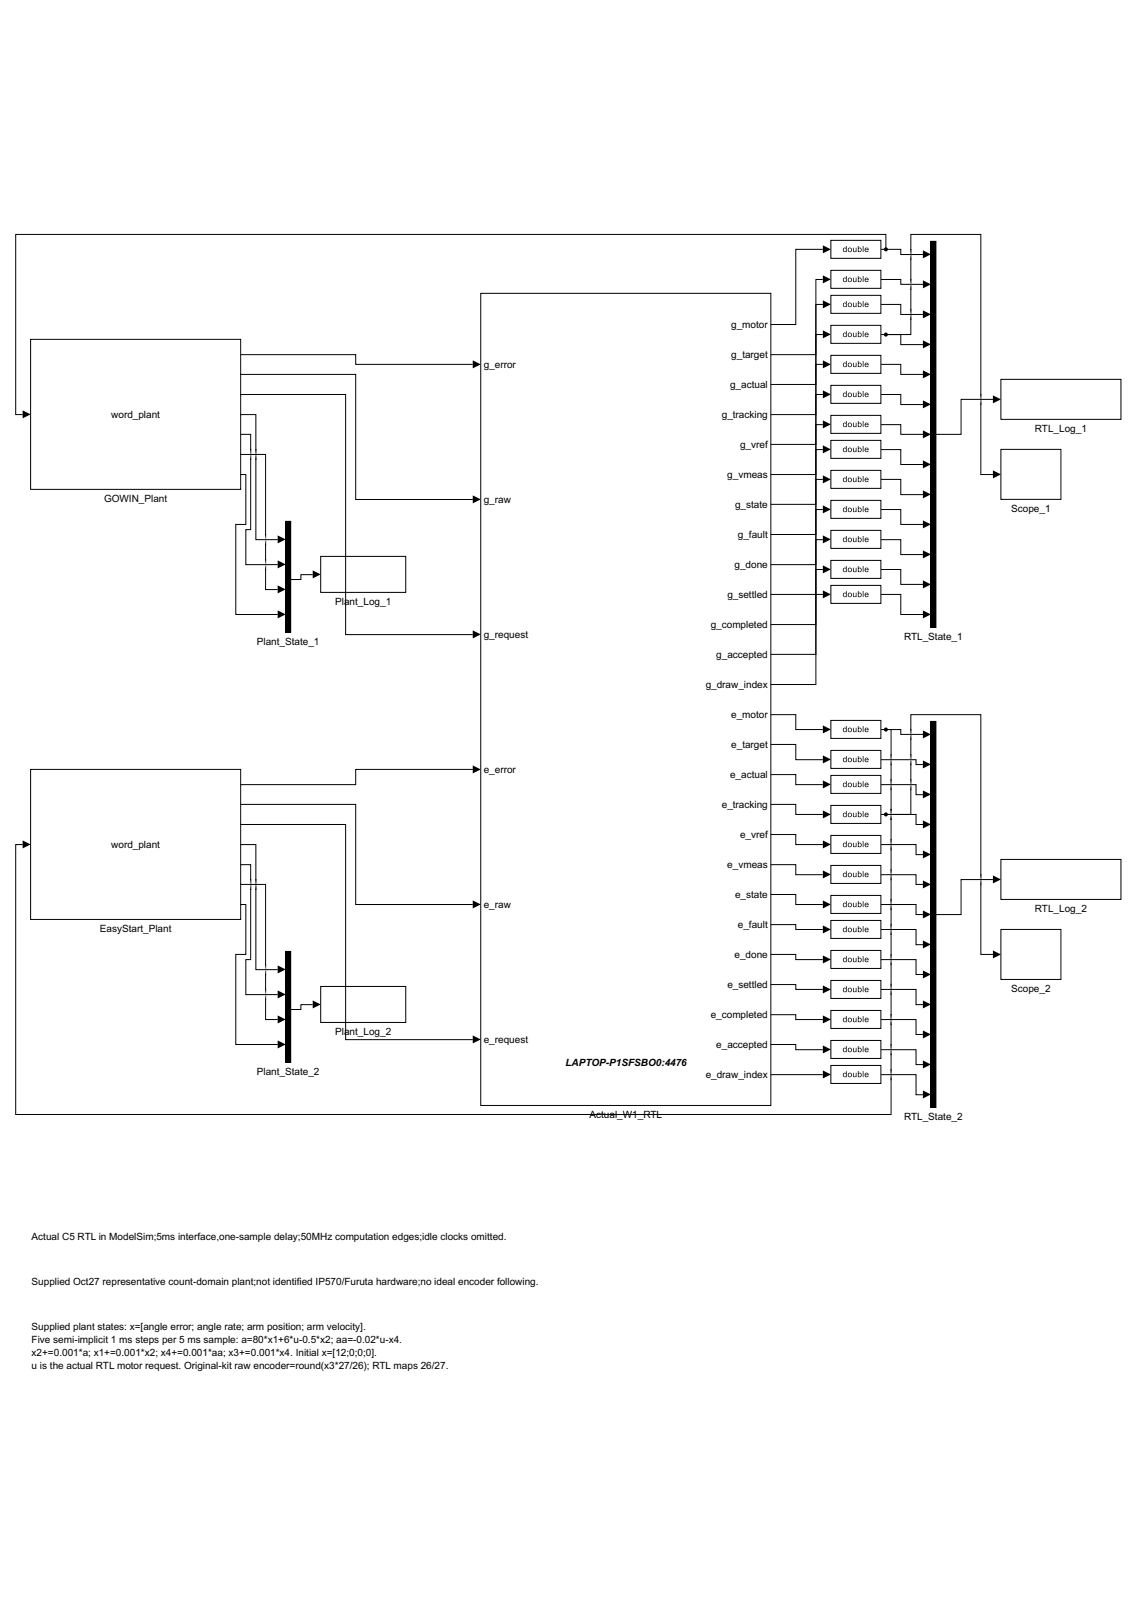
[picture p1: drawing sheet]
<svg xmlns="http://www.w3.org/2000/svg" width="297mm" height="420mm" viewBox="0 0 297 420" stroke-linecap="round" stroke-linejoin="round" font-family="sans-serif">
<path d="M125.6 76.6h75.8v212.2h-75.8z" fill="none" stroke="#000" stroke-width=".26"/>
<path d="M8 88.7h54.9v39.2h-54.9z" fill="#fff"/>
<path d="M8 88.7h54.9v39.2h-54.9z" fill="none" stroke="#000" stroke-width=".26"/>
<path d="M217.1 62.8h13v4.7h-13z" fill="#fff"/>
<path d="M220.3 64.9l.4-.2 .3 .1v-.5h.2v1.6l-.2-.2a.55 .55 0 0 1-.8-.1 .55 .55 0 0 1 .1-.7zM220.5 65a.4 .4 0 0 0-.1 .5 .4 .4 0 0 0 .5 .1v-.6zM221.5 65.3a.57 .57 0 0 1 1.1 0 .57 .57 0 0 1-1.1 0zM221.7 65.3a.4 .4 0 0 0 .8 0 .4 .4 0 0 0-.8 0zM222.8 64.7h.2v.9l.3 .1 .2-.1 .1-.9h.2v1.2l-.2-.2a.4 .4 0 0 1-.5 .2 .4 .4 0 0 1-.3-.5zM224.1 64.3h.2v.5a.53 .53 0 0 1 .8 .5 .53 .53 0 0 1-.8 .4l-.2 .2zM224.4 65a.39 .39 0 0 0-.1 .5 .39 .39 0 0 0 .5 .1v-.6zM225.4 64.3h.2v1.6h-.2zM226 64.9a.53 .53 0 0 1 .7-.1 .53 .53 0 0 1 .2 .5h-.8a.33 .33 0 0 0 .2 .4 .33 .33 0 0 0 .4-.2h.2a.57 .57 0 0 1-.9 .3 .57 .57 0 0 1 0-.9zM226.2 64.9l-.1 .3h.6l-.2-.3z" fill="#000"/>
<path d="M217.1 62.8h13v4.7h-13z" fill="none" stroke="#000" stroke-width=".26"/>
<path d="M217.1 70.6h13v4.7h-13z" fill="#fff"/>
<path d="M220.3 72.7l.4-.2 .3 .2v-.6h.2v1.6l-.2-.1a.55 .55 0 0 1-.8-.1 .55 .55 0 0 1 .1-.8zM220.5 72.8a.4 .4 0 0 0-.1 .5 .4 .4 0 0 0 .5 .2v-.7zM221.5 73.1a.57 .57 0 0 1 1.1 0 .57 .57 0 0 1-1.1 0zM221.7 73.1a.4 .4 0 0 0 .8 0 .4 .4 0 0 0-.8 0zM222.8 72.6h.2v.8l.3 .2 .2-.2 .1-.8h.2v1.1l-.2-.2a.4 .4 0 0 1-.5 .2 .4 .4 0 0 1-.3-.4zM224.1 72.1h.2v.6a.53 .53 0 0 1 .8 .4 .53 .53 0 0 1-.8 .5l-.2 .1zM224.4 72.8a.39 .39 0 0 0-.1 .5 .39 .39 0 0 0 .5 .2v-.7zM225.4 72.1h.2v1.6h-.2zM226 72.7a.53 .53 0 0 1 .7-.1 .53 .53 0 0 1 .2 .6h-.8a.33 .33 0 0 0 .2 .4 .33 .33 0 0 0 .4-.3l.2 .1a.57 .57 0 0 1-.9 .2 .57 .57 0 0 1 0-.9zM226.2 72.8l-.1 .2h.6l-.2-.3z" fill="#000"/>
<path d="M217.1 70.6h13v4.7h-13z" fill="none" stroke="#000" stroke-width=".26"/>
<path d="M217.1 77.2h13v4.7h-13z" fill="#fff"/>
<path d="M220.3 79.2l.4-.1 .3 .1v-.5h.2v1.5l-.2-.1a.55 .55 0 0 1-.8-.1 .55 .55 0 0 1 .1-.8zM220.5 79.3a.4 .4 0 0 0-.1 .6 .4 .4 0 0 0 .5 .1v-.7zM221.5 79.7a.57 .57 0 0 1 1.1 0 .57 .57 0 0 1-1.1 0zM221.7 79.7a.4 .4 0 0 0 .8 0 .4 .4 0 0 0-.8 0zM222.8 79.1h.2v.8l.3 .2 .2-.2 .1-.8h.2v1.1l-.2-.1a.4 .4 0 0 1-.5 .1 .4 .4 0 0 1-.3-.4zM224.1 78.7h.2v.5a.53 .53 0 0 1 .8 .5 .53 .53 0 0 1-.8 .4l-.2 .1zM224.4 79.3a.39 .39 0 0 0-.1 .6 .39 .39 0 0 0 .5 .1v-.7zM225.4 78.7h.2v1.5h-.2zM226 79.2a.53 .53 0 0 1 .7-.1 .53 .53 0 0 1 .2 .6h-.8a.33 .33 0 0 0 .2 .4 .33 .33 0 0 0 .4-.2h.2a.57 .57 0 0 1-.9 .2 .57 .57 0 0 1 0-.9zM226.2 79.3l-.1 .3h.6l-.2-.3z" fill="#000"/>
<path d="M217.1 77.2h13v4.7h-13z" fill="none" stroke="#000" stroke-width=".26"/>
<path d="M217.1 85h13v4.7h-13z" fill="#fff"/>
<path d="M220.3 87.1l.4-.2 .3 .2v-.6h.2v1.6l-.2-.2a.55 .55 0 0 1-.8-.1 .55 .55 0 0 1 .1-.7zM220.5 87.2a.4 .4 0 0 0-.1 .5 .4 .4 0 0 0 .5 .1v-.6zM221.5 87.5a.57 .57 0 0 1 1.1 0 .57 .57 0 0 1-1.1 0zM221.7 87.5a.4 .4 0 0 0 .8 0 .4 .4 0 0 0-.8 0zM222.8 86.9h.2v.9l.3 .1 .2-.1 .1-.9h.2v1.2l-.2-.2a.4 .4 0 0 1-.5 .2 .4 .4 0 0 1-.3-.5zM224.1 86.5h.2v.6a.53 .53 0 0 1 .8 .4 .53 .53 0 0 1-.8 .4l-.2 .2zM224.4 87.2a.39 .39 0 0 0-.1 .5 .39 .39 0 0 0 .5 .1v-.6zM225.4 86.5h.2v1.6h-.2zM226 87.1a.53 .53 0 0 1 .7-.1 .53 .53 0 0 1 .2 .5h-.8a.33 .33 0 0 0 .2 .4 .33 .33 0 0 0 .4-.2h.2a.57 .57 0 0 1-.9 .3 .57 .57 0 0 1 0-.9zM226.2 87.2l-.1 .2h.6l-.2-.3z" fill="#000"/>
<path d="M217.1 85h13v4.7h-13z" fill="none" stroke="#000" stroke-width=".26"/>
<path d="M217.1 92.9h13v4.7h-13z" fill="#fff"/>
<path d="M220.3 94.9l.4-.2 .3 .2v-.6h.2v1.6l-.2-.1a.55 .55 0 0 1-.8-.1 .55 .55 0 0 1 .1-.8zM220.5 95a.4 .4 0 0 0-.1 .6 .4 .4 0 0 0 .5 .1v-.7zM221.5 95.3a.57 .57 0 0 1 1.1 0 .57 .57 0 0 1-1.1 0zM221.7 95.4a.4 .4 0 0 0 .8 0 .4 .4 0 0 0-.8 0zM222.8 94.8h.2v.8l.3 .2 .2-.2 .1-.8h.2v1.1l-.2-.2a.4 .4 0 0 1-.5 .2 .4 .4 0 0 1-.3-.4zM224.1 94.3h.2v.6a.53 .53 0 0 1 .8 .4 .53 .53 0 0 1-.8 .5l-.2 .1zM224.4 95a.39 .39 0 0 0-.1 .5 .39 .39 0 0 0 .5 .2v-.7zM225.4 94.3h.2v1.6h-.2zM226 94.9a.53 .53 0 0 1 .7-.1 .53 .53 0 0 1 .2 .6h-.8a.33 .33 0 0 0 .2 .4 .33 .33 0 0 0 .4-.3l.2 .1a.57 .57 0 0 1-.9 .2 .57 .57 0 0 1 0-.9zM226.2 95l-.1 .2h.6l-.2-.3z" fill="#000"/>
<path d="M217.1 92.9h13v4.7h-13z" fill="none" stroke="#000" stroke-width=".26"/>
<path d="M217.1 100.7h13v4.7h-13z" fill="#fff"/>
<path d="M220.3 102.7l.4-.1 .3 .1v-.5h.2v1.5l-.2-.1a.55 .55 0 0 1-.8-.1 .55 .55 0 0 1 .1-.8zM220.5 102.9a.4 .4 0 0 0-.1 .5 .4 .4 0 0 0 .5 .1v-.6zM221.5 103.2a.57 .57 0 0 1 1.1 0 .57 .57 0 0 1-1.1 0zM221.7 103.2a.4 .4 0 0 0 .8 0 .4 .4 0 0 0-.8 0zM222.8 102.6h.2v.8l.3 .2 .2-.2 .1-.8h.2v1.1l-.2-.1a.4 .4 0 0 1-.5 .2 .4 .4 0 0 1-.3-.5zM224.1 102.2h.2v.5a.53 .53 0 0 1 .8 .5 .53 .53 0 0 1-.8 .4l-.2 .1zM224.4 102.9a.39 .39 0 0 0-.1 .5 .39 .39 0 0 0 .5 .1v-.7zM225.4 102.2h.2v1.5h-.2zM226 102.7a.53 .53 0 0 1 .7-.1 .53 .53 0 0 1 .2 .6h-.8a.33 .33 0 0 0 .2 .4 .33 .33 0 0 0 .4-.2h.2a.57 .57 0 0 1-.9 .3 .57 .57 0 0 1 0-1zM226.2 102.8l-.1 .3h.6l-.2-.3z" fill="#000"/>
<path d="M217.1 100.7h13v4.7h-13z" fill="none" stroke="#000" stroke-width=".26"/>
<path d="M217.1 108.5h13v4.7h-13z" fill="#fff"/>
<path d="M220.3 110.6l.4-.2 .3 .2v-.6h.2v1.6l-.2-.2a.55 .55 0 0 1-.8 0 .55 .55 0 0 1 .1-.8zM220.5 110.7a.4 .4 0 0 0-.1 .5 .4 .4 0 0 0 .5 .2v-.7zM221.5 111a.57 .57 0 0 1 1.1 0 .57 .57 0 0 1-1.1 0zM221.7 111a.4 .4 0 0 0 .8 0 .4 .4 0 0 0-.8 0zM222.8 110.5h.2v.8l.3 .1 .2-.1 .1-.8h.2v1.1l-.2-.2a.4 .4 0 0 1-.5 .2 .4 .4 0 0 1-.3-.4zM224.1 110h.2v.6a.53 .53 0 0 1 .8 .4 .53 .53 0 0 1-.8 .4l-.2 .2zM224.4 110.7a.39 .39 0 0 0-.1 .5 .39 .39 0 0 0 .5 .1v-.6zM225.4 110h.2v1.6h-.2zM226 110.6a.53 .53 0 0 1 .7-.1 .53 .53 0 0 1 .2 .6h-.8a.33 .33 0 0 0 .2 .3 .33 .33 0 0 0 .4-.2h.2a.57 .57 0 0 1-.9 .3 .57 .57 0 0 1 0-.9zM226.2 110.7l-.1 .2h.6l-.2-.3z" fill="#000"/>
<path d="M217.1 108.5h13v4.7h-13z" fill="none" stroke="#000" stroke-width=".26"/>
<path d="M217.1 115.1h13v4.7h-13z" fill="#fff"/>
<path d="M220.3 117.1l.4-.1 .3 .1v-.5h.2v1.5l-.2-.1a.55 .55 0 0 1-.8-.1 .55 .55 0 0 1 .1-.8zM220.5 117.2a.4 .4 0 0 0-.1 .6 .4 .4 0 0 0 .5 .1v-.7zM221.5 117.6a.57 .57 0 0 1 1.1 0 .57 .57 0 0 1-1.1 0zM221.7 117.6a.4 .4 0 0 0 .8 0 .4 .4 0 0 0-.8 0zM222.8 117h.2v.8l.3 .2 .2-.2 .1-.8h.2v1.1l-.2-.1a.4 .4 0 0 1-.5 .1 .4 .4 0 0 1-.3-.4zM224.1 116.6h.2v.5a.53 .53 0 0 1 .8 .5 .53 .53 0 0 1-.8 .4l-.2 .1zM224.4 117.2a.39 .39 0 0 0-.1 .6 .39 .39 0 0 0 .5 .1v-.7zM225.4 116.6h.2v1.5h-.2zM226 117.1a.53 .53 0 0 1 .7-.1 .53 .53 0 0 1 .2 .6h-.8a.33 .33 0 0 0 .2 .4 .33 .33 0 0 0 .4-.2h.2a.57 .57 0 0 1-.9 .2 .57 .57 0 0 1 0-.9zM226.2 117.2l-.1 .2h.6l-.2-.3z" fill="#000"/>
<path d="M217.1 115.1h13v4.7h-13z" fill="none" stroke="#000" stroke-width=".26"/>
<path d="M217.1 122.9h13v4.7h-13z" fill="#fff"/>
<path d="M220.3 125l.4-.2 .3 .2v-.6h.2v1.6l-.2-.2a.55 .55 0 0 1-.8-.1 .55 .55 0 0 1 .1-.7zM220.5 125.1a.4 .4 0 0 0-.1 .5 .4 .4 0 0 0 .5 .1v-.6zM221.5 125.4a.57 .57 0 0 1 1.1 0 .57 .57 0 0 1-1.1 0zM221.7 125.4a.4 .4 0 0 0 .8 0 .4 .4 0 0 0-.8 0zM222.8 124.8h.2v.9l.3 .1 .2-.1 .1-.9h.2v1.2l-.2-.2a.4 .4 0 0 1-.5 .2 .4 .4 0 0 1-.3-.5zM224.1 124.4h.2v.6a.53 .53 0 0 1 .8 .4 .53 .53 0 0 1-.8 .4l-.2 .2zM224.4 125.1a.39 .39 0 0 0-.1 .5 .39 .39 0 0 0 .5 .1v-.6zM225.4 124.4h.2v1.6h-.2zM226 125a.53 .53 0 0 1 .7-.1 .53 .53 0 0 1 .2 .5h-.8a.33 .33 0 0 0 .2 .4 .33 .33 0 0 0 .4-.2h.2a.57 .57 0 0 1-.9 .3 .57 .57 0 0 1 0-.9zM226.2 125l-.1 .3h.6l-.2-.3z" fill="#000"/>
<path d="M217.1 122.9h13v4.7h-13z" fill="none" stroke="#000" stroke-width=".26"/>
<path d="M217.1 130.7h13v4.7h-13z" fill="#fff"/>
<path d="M220.3 132.8l.4-.2 .3 .2v-.6h.2v1.6l-.2-.1a.55 .55 0 0 1-.8-.1 .55 .55 0 0 1 .1-.8zM220.5 132.9a.4 .4 0 0 0-.1 .5 .4 .4 0 0 0 .5 .2v-.7zM221.5 133.2a.57 .57 0 0 1 1.1 0 .57 .57 0 0 1-1.1 0zM221.7 133.3a.4 .4 0 0 0 .8 0 .4 .4 0 0 0-.8 0zM222.8 132.7h.2v.8l.3 .2 .2-.2 .1-.8h.2v1.1l-.2-.2a.4 .4 0 0 1-.5 .2 .4 .4 0 0 1-.3-.4zM224.1 132.2h.2v.6a.53 .53 0 0 1 .8 .4 .53 .53 0 0 1-.8 .5l-.2 .1zM224.4 132.9a.39 .39 0 0 0-.1 .5 .39 .39 0 0 0 .5 .2v-.7zM225.4 132.2h.2v1.6h-.2zM226 132.8a.53 .53 0 0 1 .7-.1 .53 .53 0 0 1 .2 .6h-.8a.33 .33 0 0 0 .2 .4 .33 .33 0 0 0 .4-.3l.2 .1a.57 .57 0 0 1-.9 .2 .57 .57 0 0 1 0-.9zM226.2 132.9l-.1 .2h.6l-.2-.3z" fill="#000"/>
<path d="M217.1 130.7h13v4.7h-13z" fill="none" stroke="#000" stroke-width=".26"/>
<path d="M217.1 138.6h13v4.7h-13z" fill="#fff"/>
<path d="M220.3 140.6l.4-.1 .3 .1v-.5h.2v1.5l-.2-.1a.55 .55 0 0 1-.8-.1 .55 .55 0 0 1 .1-.8zM220.5 140.7a.4 .4 0 0 0-.1 .6 .4 .4 0 0 0 .5 .1v-.7zM221.5 141.1a.57 .57 0 0 1 1.1 0 .57 .57 0 0 1-1.1 0zM221.7 141.1a.4 .4 0 0 0 .8 0 .4 .4 0 0 0-.8 0zM222.8 140.5h.2v.8l.3 .2 .2-.2 .1-.8h.2v1.1l-.2-.1a.4 .4 0 0 1-.5 .2 .4 .4 0 0 1-.3-.5zM224.1 140.1h.2v.5a.53 .53 0 0 1 .8 .5 .53 .53 0 0 1-.8 .4l-.2 .1zM224.4 140.7a.39 .39 0 0 0-.1 .6 .39 .39 0 0 0 .5 .1v-.7zM225.4 140.1h.2v1.5h-.2zM226 140.6a.53 .53 0 0 1 .7-.1 .53 .53 0 0 1 .2 .6h-.8a.33 .33 0 0 0 .2 .4 .33 .33 0 0 0 .4-.2h.2a.57 .57 0 0 1-.9 .2 .57 .57 0 0 1 0-.9zM226.2 140.7l-.1 .3h.6l-.2-.3z" fill="#000"/>
<path d="M217.1 138.6h13v4.7h-13z" fill="none" stroke="#000" stroke-width=".26"/>
<path d="M217.1 146.4h13v4.7h-13z" fill="#fff"/>
<path d="M220.3 148.5l.4-.2 .3 .2v-.6h.2v1.6l-.2-.2a.55 .55 0 0 1-.8-.1 .55 .55 0 0 1 .1-.7zM220.5 148.6a.4 .4 0 0 0-.1 .5 .4 .4 0 0 0 .5 .1v-.6zM221.5 148.9a.57 .57 0 0 1 1.1 0 .57 .57 0 0 1-1.1 0zM221.7 148.9a.4 .4 0 0 0 .8 0 .4 .4 0 0 0-.8 0zM222.8 148.3h.2v.9l.3 .1 .2-.1 .1-.9h.2v1.2l-.2-.2a.4 .4 0 0 1-.5 .2 .4 .4 0 0 1-.3-.5zM224.1 147.9h.2v.6a.53 .53 0 0 1 .8 .4 .53 .53 0 0 1-.8 .4l-.2 .2zM224.4 148.6a.39 .39 0 0 0-.1 .5 .39 .39 0 0 0 .5 .1v-.6zM225.4 147.9h.2v1.6h-.2zM226 148.5a.53 .53 0 0 1 .7-.1 .53 .53 0 0 1 .2 .6h-.8a.33 .33 0 0 0 .2 .3 .33 .33 0 0 0 .4-.2h.2a.57 .57 0 0 1-.9 .3 .57 .57 0 0 1 0-.9zM226.2 148.6l-.1 .2h.6l-.2-.3z" fill="#000"/>
<path d="M217.1 146.4h13v4.7h-13z" fill="none" stroke="#000" stroke-width=".26"/>
<path d="M217.1 153h13v4.7h-13z" fill="#fff"/>
<path d="M220.3 155l.4-.1 .3 .1v-.6h.2v1.6l-.2-.1a.55 .55 0 0 1-.8-.1 .55 .55 0 0 1 .1-.8zM220.5 155.1a.4 .4 0 0 0-.1 .6 .4 .4 0 0 0 .5 .1v-.7zM221.5 155.5a.57 .57 0 0 1 1.1 0 .57 .57 0 0 1-1.1 0zM221.7 155.5a.4 .4 0 0 0 .8 0 .4 .4 0 0 0-.8 0zM222.8 154.9h.2v.8l.3 .2 .2-.2 .1-.8h.2v1.1l-.2-.2a.4 .4 0 0 1-.5 .2 .4 .4 0 0 1-.3-.4zM224.1 154.4h.2v.6a.53 .53 0 0 1 .8 .5 .53 .53 0 0 1-.8 .4l-.2 .1zM224.4 155.1a.39 .39 0 0 0-.1 .6 .39 .39 0 0 0 .5 .1v-.7zM225.4 154.4h.2v1.6h-.2zM226 155a.53 .53 0 0 1 .7-.1 .53 .53 0 0 1 .2 .6h-.8a.33 .33 0 0 0 .2 .4 .33 .33 0 0 0 .4-.3l.2 .1a.57 .57 0 0 1-.9 .2 .57 .57 0 0 1 0-.9zM226.2 155.1l-.1 .2h.6l-.2-.3z" fill="#000"/>
<path d="M217.1 153h13v4.7h-13z" fill="none" stroke="#000" stroke-width=".26"/>
<path d="M74.6 136.2h1.3v29h-1.3z" fill="#fff"/>
<path d="M74.6 136.2h1.3v29h-1.3z" fill-rule="evenodd" fill="#000"/>
<path d="M74.6 136.2h1.3v29h-1.3z" fill="none" stroke="#000" stroke-width=".26"/>
<path d="M83.8 145.4h22.2v9.4h-22.2z" fill="#fff"/>
<path d="M83.8 145.4h22.2v9.4h-22.2z" fill="none" stroke="#000" stroke-width=".26"/>
<path d="M243.2 63.1h1.3v100.8h-1.3z" fill="#fff"/>
<path d="M243.2 63.1h1.3v100.8h-1.3z" fill-rule="evenodd" fill="#000"/>
<path d="M243.2 63.1h1.3v100.8h-1.3z" fill="none" stroke="#000" stroke-width=".26"/>
<path d="M261.5 99.1h31.3v10.5h-31.3z" fill="#fff"/>
<path d="M261.5 99.1h31.3v10.5h-31.3z" fill="none" stroke="#000" stroke-width=".26"/>
<path d="M261.5 117.4h15.7v13.1h-15.7z" fill="#fff"/>
<path d="M261.5 117.4h15.7v13.1h-15.7z" fill="none" stroke="#000" stroke-width=".26"/>
<path d="M8 201h54.9v39.2h-54.9z" fill="#fff"/>
<path d="M8 201h54.9v39.2h-54.9z" fill="none" stroke="#000" stroke-width=".26"/>
<path d="M217.1 188.2h13v4.7h-13z" fill="#fff"/>
<path d="M220.3 190.3l.4-.2 .3 .2v-.6h.2v1.6l-.2-.1a.55 .55 0 0 1-.8-.1 .55 .55 0 0 1 .1-.8zM220.5 190.4a.4 .4 0 0 0-.1 .5 .4 .4 0 0 0 .5 .2v-.7zM221.5 190.7a.57 .57 0 0 1 1.1 0 .57 .57 0 0 1-1.1 0zM221.7 190.7a.4 .4 0 0 0 .8 0 .4 .4 0 0 0-.8 0zM222.8 190.2h.2v.8l.3 .2 .2-.2 .1-.8h.2v1.1l-.2-.2a.4 .4 0 0 1-.5 .2 .4 .4 0 0 1-.3-.4zM224.1 189.7h.2v.6a.53 .53 0 0 1 .8 .4 .53 .53 0 0 1-.8 .5l-.2 .1zM224.4 190.4a.39 .39 0 0 0-.1 .5 .39 .39 0 0 0 .5 .2v-.7zM225.4 189.7h.2v1.6h-.2zM226 190.3a.53 .53 0 0 1 .7-.1 .53 .53 0 0 1 .2 .6h-.8a.33 .33 0 0 0 .2 .4 .33 .33 0 0 0 .4-.3l.2 .1a.57 .57 0 0 1-.9 .2 .57 .57 0 0 1 0-.9zM226.2 190.4l-.1 .2h.6l-.2-.3z" fill="#000"/>
<path d="M217.1 188.2h13v4.7h-13z" fill="none" stroke="#000" stroke-width=".26"/>
<path d="M217.1 196.1h13v4.7h-13z" fill="#fff"/>
<path d="M220.3 198.1l.4-.1 .3 .1v-.5h.2v1.5l-.2-.1a.55 .55 0 0 1-.8-.1 .55 .55 0 0 1 .1-.8zM220.5 198.2a.4 .4 0 0 0-.1 .6 .4 .4 0 0 0 .5 .1v-.7zM221.5 198.6a.57 .57 0 0 1 1.1 0 .57 .57 0 0 1-1.1 0zM221.7 198.6a.4 .4 0 0 0 .8 0 .4 .4 0 0 0-.8 0zM222.8 198h.2v.8l.3 .2 .2-.2 .1-.8h.2v1.1l-.2-.1a.4 .4 0 0 1-.5 .1 .4 .4 0 0 1-.3-.4zM224.1 197.6h.2v.5a.53 .53 0 0 1 .8 .5 .53 .53 0 0 1-.8 .4l-.2 .1zM224.4 198.2a.39 .39 0 0 0-.1 .6 .39 .39 0 0 0 .5 .1v-.7zM225.4 197.6h.2v1.5h-.2zM226 198.1a.53 .53 0 0 1 .7-.1 .53 .53 0 0 1 .2 .6h-.8a.33 .33 0 0 0 .2 .4 .33 .33 0 0 0 .4-.2h.2a.57 .57 0 0 1-.9 .2 .57 .57 0 0 1 0-.9zM226.2 198.2l-.1 .3h.6l-.2-.3z" fill="#000"/>
<path d="M217.1 196.1h13v4.7h-13z" fill="none" stroke="#000" stroke-width=".26"/>
<path d="M217.1 202.6h13v4.7h-13z" fill="#fff"/>
<path d="M220.3 204.7l.4-.2 .3 .2v-.6h.2v1.6l-.2-.2a.55 .55 0 0 1-.8-.1 .55 .55 0 0 1 .1-.7zM220.5 204.8a.4 .4 0 0 0-.1 .5 .4 .4 0 0 0 .5 .1v-.6zM221.5 205.1a.57 .57 0 0 1 1.1 0 .57 .57 0 0 1-1.1 0zM221.7 205.1a.4 .4 0 0 0 .8 0 .4 .4 0 0 0-.8 0zM222.8 204.5h.2v.9l.3 .1 .2-.1 .1-.9h.2v1.2l-.2-.2a.4 .4 0 0 1-.5 .2 .4 .4 0 0 1-.3-.5zM224.1 204.1h.2v.6a.53 .53 0 0 1 .8 .4 .53 .53 0 0 1-.8 .4l-.2 .2zM224.4 204.8a.39 .39 0 0 0-.1 .5 .39 .39 0 0 0 .5 .1v-.6zM225.4 204.1h.2v1.6h-.2zM226 204.7a.53 .53 0 0 1 .7-.1 .53 .53 0 0 1 .2 .5h-.8a.33 .33 0 0 0 .2 .4 .33 .33 0 0 0 .4-.2h.2a.57 .57 0 0 1-.9 .3 .57 .57 0 0 1 0-.9zM226.2 204.8l-.1 .2h.6l-.2-.3z" fill="#000"/>
<path d="M217.1 202.6h13v4.7h-13z" fill="none" stroke="#000" stroke-width=".26"/>
<path d="M217.1 210.4h13v4.8h-13z" fill="#fff"/>
<path d="M220.3 212.5l.4-.2 .3 .2v-.6h.2v1.6l-.2-.1a.55 .55 0 0 1-.8-.1 .55 .55 0 0 1 .1-.8zM220.5 212.6a.4 .4 0 0 0-.1 .6 .4 .4 0 0 0 .5 .1v-.7zM221.5 212.9a.57 .57 0 0 1 1.1 0 .57 .57 0 0 1-1.1 0zM221.7 213a.4 .4 0 0 0 .8 0 .4 .4 0 0 0-.8 0zM222.8 212.4h.2v.8l.3 .2 .2-.2 .1-.8h.2v1.1l-.2-.2a.4 .4 0 0 1-.5 .2 .4 .4 0 0 1-.3-.4zM224.1 211.9h.2v.6a.53 .53 0 0 1 .8 .4 .53 .53 0 0 1-.8 .5l-.2 .1zM224.4 212.6a.39 .39 0 0 0-.1 .5 .39 .39 0 0 0 .5 .2v-.7zM225.4 211.9h.2v1.6h-.2zM226 212.5a.53 .53 0 0 1 .7-.1 .53 .53 0 0 1 .2 .6h-.8a.33 .33 0 0 0 .2 .4 .33 .33 0 0 0 .4-.3l.2 .1a.57 .57 0 0 1-.9 .2 .57 .57 0 0 1 0-.9zM226.2 212.6l-.1 .2h.6l-.2-.3z" fill="#000"/>
<path d="M217.1 210.4h13v4.8h-13z" fill="none" stroke="#000" stroke-width=".26"/>
<path d="M217.1 218.3h13v4.7h-13z" fill="#fff"/>
<path d="M220.3 220.3l.4-.1 .3 .1v-.5h.2v1.5l-.2-.1a.55 .55 0 0 1-.8-.1 .55 .55 0 0 1 .1-.8zM220.5 220.4a.4 .4 0 0 0-.1 .6 .4 .4 0 0 0 .5 .1v-.6zM221.5 220.8a.57 .57 0 0 1 1.1 0 .57 .57 0 0 1-1.1 0zM221.7 220.8a.4 .4 0 0 0 .8 0 .4 .4 0 0 0-.8 0zM222.8 220.2h.2v.8l.3 .2 .2-.2 .1-.8h.2v1.1l-.2-.1a.4 .4 0 0 1-.5 .2 .4 .4 0 0 1-.3-.5zM224.1 219.8h.2v.5a.53 .53 0 0 1 .8 .5 .53 .53 0 0 1-.8 .4l-.2 .1zM224.4 220.5a.39 .39 0 0 0-.1 .5 .39 .39 0 0 0 .5 .1v-.7zM225.4 219.8h.2v1.5h-.2zM226 220.3a.53 .53 0 0 1 .7-.1 .53 .53 0 0 1 .2 .6h-.8a.33 .33 0 0 0 .2 .4 .33 .33 0 0 0 .4-.2h.2a.57 .57 0 0 1-.9 .3 .57 .57 0 0 1 0-1zM226.2 220.4l-.1 .3h.6l-.2-.3z" fill="#000"/>
<path d="M217.1 218.3h13v4.7h-13z" fill="none" stroke="#000" stroke-width=".26"/>
<path d="M217.1 226.1h13v4.7h-13z" fill="#fff"/>
<path d="M220.3 228.2l.4-.2 .3 .2v-.6h.2v1.6l-.2-.2a.55 .55 0 0 1-.8 0 .55 .55 0 0 1 .1-.8zM220.5 228.3a.4 .4 0 0 0-.1 .5 .4 .4 0 0 0 .5 .2v-.7zM221.5 228.6a.57 .57 0 0 1 1.1 0 .57 .57 0 0 1-1.1 0zM221.7 228.6a.4 .4 0 0 0 .8 0 .4 .4 0 0 0-.8 0zM222.8 228h.2v.9l.3 .1 .2-.1 .1-.9h.2v1.2l-.2-.2a.4 .4 0 0 1-.5 .2 .4 .4 0 0 1-.3-.4zM224.1 227.6h.2v.6a.53 .53 0 0 1 .8 .4 .53 .53 0 0 1-.8 .4l-.2 .2zM224.4 228.3a.39 .39 0 0 0-.1 .5 .39 .39 0 0 0 .5 .1v-.6zM225.4 227.6h.2v1.6h-.2zM226 228.2a.53 .53 0 0 1 .7-.1 .53 .53 0 0 1 .2 .6h-.8a.33 .33 0 0 0 .2 .3 .33 .33 0 0 0 .4-.2h.2a.57 .57 0 0 1-.9 .3 .57 .57 0 0 1 0-.9zM226.2 228.3l-.1 .2h.6l-.2-.3z" fill="#000"/>
<path d="M217.1 226.1h13v4.7h-13z" fill="none" stroke="#000" stroke-width=".26"/>
<path d="M217.1 234h13v4.7h-13z" fill="#fff"/>
<path d="M220.3 236l.4-.1 .3 .1v-.5h.2v1.5l-.2-.1a.55 .55 0 0 1-.8-.1 .55 .55 0 0 1 .1-.8zM220.5 236.1a.4 .4 0 0 0-.1 .6 .4 .4 0 0 0 .5 .1v-.7zM221.5 236.5a.57 .57 0 0 1 1.1 0 .57 .57 0 0 1-1.1 0zM221.7 236.5a.4 .4 0 0 0 .8 0 .4 .4 0 0 0-.8 0zM222.8 235.9h.2v.8l.3 .2 .2-.2 .1-.8h.2v1.1l-.2-.1a.4 .4 0 0 1-.5 .1 .4 .4 0 0 1-.3-.4zM224.1 235.5h.2v.5a.53 .53 0 0 1 .8 .5 .53 .53 0 0 1-.8 .4l-.2 .1zM224.4 236.1a.39 .39 0 0 0-.1 .6 .39 .39 0 0 0 .5 .1v-.7zM225.4 235.5h.2v1.5h-.2zM226 236a.53 .53 0 0 1 .7-.1 .53 .53 0 0 1 .2 .6h-.8a.33 .33 0 0 0 .2 .4 .33 .33 0 0 0 .4-.2h.2a.57 .57 0 0 1-.9 .2 .57 .57 0 0 1 0-.9zM226.2 236.1l-.1 .2h.6l-.2-.3z" fill="#000"/>
<path d="M217.1 234h13v4.7h-13z" fill="none" stroke="#000" stroke-width=".26"/>
<path d="M217.1 240.5h13v4.7h-13z" fill="#fff"/>
<path d="M220.3 242.6l.4-.2 .3 .2v-.6h.2v1.6l-.2-.2a.55 .55 0 0 1-.8-.1 .55 .55 0 0 1 .1-.7zM220.5 242.7a.4 .4 0 0 0-.1 .5 .4 .4 0 0 0 .5 .1v-.6zM221.5 243a.57 .57 0 0 1 1.1 0 .57 .57 0 0 1-1.1 0zM221.7 243a.4 .4 0 0 0 .8 0 .4 .4 0 0 0-.8 0zM222.8 242.4h.2v.9l.3 .1 .2-.1 .1-.9h.2v1.2l-.2-.2a.4 .4 0 0 1-.5 .2 .4 .4 0 0 1-.3-.5zM224.1 242h.2v.5a.53 .53 0 0 1 .8 .5 .53 .53 0 0 1-.8 .4l-.2 .2zM224.4 242.7a.39 .39 0 0 0-.1 .5 .39 .39 0 0 0 .5 .1v-.6zM225.4 242h.2v1.6h-.2zM226 242.6a.53 .53 0 0 1 .7-.1 .53 .53 0 0 1 .2 .5h-.8a.33 .33 0 0 0 .2 .4 .33 .33 0 0 0 .4-.2h.2a.57 .57 0 0 1-.9 .3 .57 .57 0 0 1 0-.9zM226.2 242.6l-.1 .3h.6l-.2-.3z" fill="#000"/>
<path d="M217.1 240.5h13v4.7h-13z" fill="none" stroke="#000" stroke-width=".26"/>
<path d="M217.1 248.3h13v4.7h-13z" fill="#fff"/>
<path d="M220.3 250.4l.4-.2 .3 .2v-.6h.2v1.6l-.2-.1a.55 .55 0 0 1-.8-.1 .55 .55 0 0 1 .1-.8zM220.5 250.5a.4 .4 0 0 0-.1 .5 .4 .4 0 0 0 .5 .2v-.7zM221.5 250.8a.57 .57 0 0 1 1.1 0 .57 .57 0 0 1-1.1 0zM221.7 250.9a.4 .4 0 0 0 .8 0 .4 .4 0 0 0-.8 0zM222.8 250.3h.2v.8l.3 .2 .2-.2 .1-.8h.2v1.1l-.2-.2a.4 .4 0 0 1-.5 .2 .4 .4 0 0 1-.3-.4zM224.1 249.8h.2v.6a.53 .53 0 0 1 .8 .4 .53 .53 0 0 1-.8 .5l-.2 .1zM224.4 250.5a.39 .39 0 0 0-.1 .5 .39 .39 0 0 0 .5 .2v-.7zM225.4 249.8h.2v1.6h-.2zM226 250.4a.53 .53 0 0 1 .7-.1 .53 .53 0 0 1 .2 .6h-.8a.33 .33 0 0 0 .2 .4 .33 .33 0 0 0 .4-.3l.2 .1a.57 .57 0 0 1-.9 .2 .57 .57 0 0 1 0-.9zM226.2 250.5l-.1 .2h.6l-.2-.3z" fill="#000"/>
<path d="M217.1 248.3h13v4.7h-13z" fill="none" stroke="#000" stroke-width=".26"/>
<path d="M217.1 256.2h13v4.7h-13z" fill="#fff"/>
<path d="M220.3 258.2l.4-.1 .3 .1v-.5h.2v1.5l-.2-.1a.55 .55 0 0 1-.8-.1 .55 .55 0 0 1 .1-.8zM220.5 258.3a.4 .4 0 0 0-.1 .6 .4 .4 0 0 0 .5 .1v-.7zM221.5 258.7a.57 .57 0 0 1 1.1 0 .57 .57 0 0 1-1.1 0zM221.7 258.7a.4 .4 0 0 0 .8 0 .4 .4 0 0 0-.8 0zM222.8 258.1h.2v.8l.3 .2 .2-.2 .1-.8h.2v1.1l-.2-.1a.4 .4 0 0 1-.5 .2 .4 .4 0 0 1-.3-.5zM224.1 257.7h.2v.5a.53 .53 0 0 1 .8 .5 .53 .53 0 0 1-.8 .4l-.2 .1zM224.4 258.3a.39 .39 0 0 0-.1 .6 .39 .39 0 0 0 .5 .1v-.7zM225.4 257.7h.2v1.5h-.2zM226 258.2a.53 .53 0 0 1 .7-.1 .53 .53 0 0 1 .2 .6h-.8a.33 .33 0 0 0 .2 .4 .33 .33 0 0 0 .4-.2h.2a.57 .57 0 0 1-.9 .2 .57 .57 0 0 1 0-.9zM226.2 258.3l-.1 .3h.6l-.2-.3z" fill="#000"/>
<path d="M217.1 256.2h13v4.7h-13z" fill="none" stroke="#000" stroke-width=".26"/>
<path d="M217.1 264h13v4.7h-13z" fill="#fff"/>
<path d="M220.3 266.1l.4-.2 .3 .2v-.6h.2v1.6l-.2-.2a.55 .55 0 0 1-.8-.1 .55 .55 0 0 1 .1-.7zM220.5 266.2a.4 .4 0 0 0-.1 .5 .4 .4 0 0 0 .5 .1v-.6zM221.5 266.5a.57 .57 0 0 1 1.1 0 .57 .57 0 0 1-1.1 0zM221.7 266.5a.4 .4 0 0 0 .8 0 .4 .4 0 0 0-.8 0zM222.8 265.9h.2v.9l.3 .1 .2-.1 .1-.9h.2v1.2l-.2-.2a.4 .4 0 0 1-.5 .2 .4 .4 0 0 1-.3-.5zM224.1 265.5h.2v.6a.53 .53 0 0 1 .8 .4 .53 .53 0 0 1-.8 .4l-.2 .2zM224.4 266.2a.39 .39 0 0 0-.1 .5 .39 .39 0 0 0 .5 .1v-.6zM225.4 265.5h.2v1.6h-.2zM226 266.1a.53 .53 0 0 1 .7-.1 .53 .53 0 0 1 .2 .6h-.8a.33 .33 0 0 0 .2 .3 .33 .33 0 0 0 .4-.2h.2a.57 .57 0 0 1-.9 .3 .57 .57 0 0 1 0-.9zM226.2 266.2l-.1 .2h.6l-.2-.3z" fill="#000"/>
<path d="M217.1 264h13v4.7h-13z" fill="none" stroke="#000" stroke-width=".26"/>
<path d="M217.1 271.9h13v4.7h-13z" fill="#fff"/>
<path d="M220.3 273.9l.4-.1 .3 .1v-.6h.2v1.6l-.2-.1a.55 .55 0 0 1-.8-.1 .55 .55 0 0 1 .1-.8zM220.5 274a.4 .4 0 0 0-.1 .6 .4 .4 0 0 0 .5 .1v-.7zM221.5 274.4a.57 .57 0 0 1 1.1 0 .57 .57 0 0 1-1.1 0zM221.7 274.4a.4 .4 0 0 0 .8 0 .4 .4 0 0 0-.8 0zM222.8 273.8h.2v.8l.3 .2 .2-.2 .1-.8h.2v1.1l-.2-.1a.4 .4 0 0 1-.5 .1 .4 .4 0 0 1-.3-.4zM224.1 273.3h.2v.6a.53 .53 0 0 1 .8 .5 .53 .53 0 0 1-.8 .4l-.2 .1zM224.4 274a.39 .39 0 0 0-.1 .6 .39 .39 0 0 0 .5 .1v-.7zM225.4 273.3h.2v1.6h-.2zM226 273.9a.53 .53 0 0 1 .7-.1 .53 .53 0 0 1 .2 .6h-.8a.33 .33 0 0 0 .2 .4 .33 .33 0 0 0 .4-.2h.2a.57 .57 0 0 1-.9 .2 .57 .57 0 0 1 0-.9zM226.2 274l-.1 .2h.6l-.2-.3z" fill="#000"/>
<path d="M217.1 271.9h13v4.7h-13z" fill="none" stroke="#000" stroke-width=".26"/>
<path d="M217.1 278.4h13v4.7h-13z" fill="#fff"/>
<path d="M220.3 280.5l.4-.2 .3 .1v-.5h.2v1.6l-.2-.2a.55 .55 0 0 1-.8-.1 .55 .55 0 0 1 .1-.7zM220.5 280.6a.4 .4 0 0 0-.1 .5 .4 .4 0 0 0 .5 .1v-.6zM221.5 280.9a.57 .57 0 0 1 1.1 0 .57 .57 0 0 1-1.1 0zM221.7 280.9a.4 .4 0 0 0 .8 0 .4 .4 0 0 0-.8 0zM222.8 280.3h.2v.9l.3 .1 .2-.2 .1-.8h.2v1.2l-.2-.2a.4 .4 0 0 1-.5 .2 .4 .4 0 0 1-.3-.5zM224.1 279.9h.2v.5a.53 .53 0 0 1 .8 .5 .53 .53 0 0 1-.8 .4l-.2 .2zM224.4 280.6a.39 .39 0 0 0-.1 .5 .39 .39 0 0 0 .5 .1v-.6zM225.4 279.9h.2v1.6h-.2zM226 280.4a.53 .53 0 0 1 .7 0 .53 .53 0 0 1 .2 .5h-.8a.33 .33 0 0 0 .2 .4 .33 .33 0 0 0 .4-.2h.2a.57 .57 0 0 1-.9 .3 .57 .57 0 0 1 0-1zM226.2 280.5l-.1 .3h.6l-.2-.3z" fill="#000"/>
<path d="M217.1 278.4h13v4.7h-13z" fill="none" stroke="#000" stroke-width=".26"/>
<path d="M74.6 248.6h1.3v29h-1.3z" fill="#fff"/>
<path d="M74.6 248.6h1.3v29h-1.3z" fill-rule="evenodd" fill="#000"/>
<path d="M74.6 248.6h1.3v29h-1.3z" fill="none" stroke="#000" stroke-width=".26"/>
<path d="M83.8 257.8h22.2v9.4h-22.2z" fill="#fff"/>
<path d="M83.8 257.8h22.2v9.4h-22.2z" fill="none" stroke="#000" stroke-width=".26"/>
<path d="M243.2 188.5h1.3v100.9h-1.3z" fill="#fff"/>
<path d="M243.2 188.5h1.3v100.9h-1.3z" fill-rule="evenodd" fill="#000"/>
<path d="M243.2 188.5h1.3v100.9h-1.3z" fill="none" stroke="#000" stroke-width=".26"/>
<path d="M261.5 224.6h31.3v10.4h-31.3z" fill="#fff"/>
<path d="M261.5 224.6h31.3v10.4h-31.3z" fill="none" stroke="#000" stroke-width=".26"/>
<path d="M261.5 242.9h15.7v13h-15.7z" fill="#fff"/>
<g fill="none" stroke="#000" stroke-width=".26">
<path d="M215 65.2h-7.1v19.6h-6.5M215 73h-1.9v19.7h-11.7M215 79.5h-1.9v21h-11.7M230.2 73h5.1v1.3h5.8M230.2 79.5h5.1v2.7h5.8M230.2 65.2h1.2M231.4 65.2v-3.9h-227.3v47h1.8M231.4 65.2h3.9v1.3h5.8M238 66.4v-5.1h18.2v42.9M238 65.1v.2M238 66.6v7.6M238 74.4v7.6"/>
<path d="M62.9 92.7h30v2.5h30.6M62.9 97.8h30v32.7h30.6M215 87.4h-1.9v20.9h-11.7M215 95.2h-1.9v20.9h-11.7M230.2 95.2h5.1v2.6h5.8M230.2 87.4h1.2M231.4 87.4h3.9v2.6h5.8M238 82.3v5.1h-6.6M238 83.3v.3M62.9 103.1h27.4v62.7h33.2M62.9 108.3h3.9v10.3M62.9 113.5h2.6v5.1"/>
<path d="M62.9 118.7h6.5v22.2M65.5 118.9v19.5h-1.3v9.1h8.3M65.5 117.3v.3M65.5 119.9v.3M66.8 118.9v22.1h5.7M66.8 117.3v.3M66.8 119.9v.3M215 103.1h-1.9v20.9h-11.7M215 111h-1.9v20.8h-11.7M215 117.5h-1.9v22.2h-11.7M230.2 103.1h5.1v2.6h5.8M230.2 111h5.1v2.5h5.8"/>
<path d="M230.2 117.5h5.1v3.9h5.8M256.2 104.5v19.5h3.2M256.2 102.9v.3M256.2 105.5v.3M259.4 104.4h-8.3v9.1h-6.6M62.9 124h1.3v13h-2.6v23.6h10.9M69.4 139.6v.2M215 125.3h-1.9v22.2h-11.7M215 133.1h-1.9v22.2h-11.7M230.2 125.3h5.1v3.9h5.8M230.2 133.1h5.1v3.9h5.8M69.4 147.7v6.4h3.1"/>
<path d="M69.4 141.1v6.3M69.4 148.7v.3M81.7 150.2h-3.1v1.2h-2.6M215 141h-1.9v22.2h-11.7M215 148.8h-1.9v22.2h-11.7M215 155.3h-1.9v23.6h-11.7M230.2 141h5.1v3.9h5.8M230.2 148.8h5.1v3.9h5.8M230.2 155.3h5.1v5.3h5.8M201.4 186.7h6.5v3.9h7.1M201.4 194.5h6.5v4h7.1M230.2 198.5h9.1v1.3h1.8"/>
<path d="M230.2 190.6h1.2M231.4 190.6h1.4v7.8M231.4 190.6h3.9v1.3h5.8M232.8 197.1v.2M232.8 198.6v6.3M238 191.8v-5.1h18.2v43M238 190.5v.2M238 192v6.4M238 198.6v6.3M62.9 210.2h30v26.1h30.6M62.9 215.4h27.4v56.3h33.2M123.5 201h-30.6v4h-30"/>
<path d="M201.4 202.4h6.5v2.6h7.1M201.4 210.2h6.5v2.6h7.1M201.4 218.1h6.5v2.6h7.1M230.2 205h9.1v2.6h1.8M230.2 212.8h1.2M231.4 212.8h7.9v2.6h1.8M232.8 205.2v15.4M238 205.2v7.6h-6.6M238 206.2v.3M5.9 220.7h-1.8v70.5h228.7v-10.3M62.9 220.7h3.9v10.3M62.9 225.9h2.6v5.1"/>
<path d="M62.9 231.1h6.5v22.1M62.9 236.3h1.3v13.1h-2.6v23.5h10.9M65.5 231.2v19.5h-1.3v9.2h8.3M65.5 229.7v.2M65.5 232.3v.2M66.8 231.2v22.2h5.7M66.8 229.7v.2M66.8 232.3v.2M201.4 225.9h6.5v2.7h7.1M201.4 233.7h6.5v2.6h7.1M230.2 220.7h9.1v2.6h1.8M230.2 228.6h9.1v2.5h1.8"/>
<path d="M230.2 236.3h9.1v2.7h1.8M232.8 220.8v7.6M232.8 228.7v7.5M232.8 236.5v6.2M256.2 230v19.4h3.2M256.2 228.4v.3M256.2 231v.3M259.4 229.8h-8.3v9.2h-6.6M69.4 251.9v.3M69.4 253.5v6.3M201.4 241.6h6.5v1.3h7.1M201.4 249.4h6.5v1.3h7.1"/>
<path d="M201.4 257.3h6.5v1.2h7.1M230.2 242.9h9.1v3.9h1.8M230.2 250.7h9.1v3.9h1.8M230.2 258.5h9.1v4h1.8M232.8 243v7.6M232.8 250.9v7.5M232.8 258.7v7.6M261.5 242.9h15.7v13h-15.7zM69.4 260v6.4h3.1M69.4 261.1v.2M81.7 262.5h-3.1v1.3h-2.6M201.4 265.1h6.5v1.3h7.1"/>
<path d="M201.4 272.9h6.5v1.4h7.1M230.2 266.4h9.1v3.9h1.8M230.2 274.3h9.1v3.9h1.8M232.8 266.5v7.6M232.8 274.4v6.3M201.4 280.8h13.6M230.2 280.8h9.1v5.2h1.8M232.8 282v.2"/>
</g>
<g fill="#000">
<path d="M215 64.1l2.1 1.1-2.1 1zM215 71.9l2.1 1.1-2.1 1zM215 78.5l2.1 1-2.1 1.1zM241.1 65.4l2.1 1.1-2.1 1zM241.1 73.3l2.1 1-2.1 1zM123.5 94.2l2.1 1-2.1 1zM215 86.3l2.1 1.1-2.1 1zM215 94.2l2.1 1-2.1 1zM241.1 81.1l2.1 1-2.1 1.1zM241.1 88.9l2.1 1.1-2.1 1zM241.1 96.8l2.1 1-2.1 1.1zM5.9 107.2l2.1 1.1-2.1 1z"/>
<path d="M215 102l2.1 1-2.1 1.1zM215 109.8l2.1 1.1-2.1 1zM215 116.4l2.1 1-2.1 1.1zM241.1 104.6l2.1 1.1-2.1 1zM241.1 112.5l2.1 1-2.1 1zM259.4 103.3l2.1 1.1-2.1 1zM123.5 129.4l2.1 1.1-2.1 1zM215 124.2l2.1 1.1-2.1 1zM215 132.1l2.1 1-2.1 1zM241.1 120.3l2.1 1-2.1 1.1zM241.1 128.1l2.1 1.1-2.1 1zM241.1 136l2.1 1-2.1 1.1z"/>
<path d="M259.4 122.9l2.1 1.1-2.1 1zM72.5 139.9l2.1 1-2.1 1.1zM72.5 146.4l2.1 1.1-2.1 1zM72.5 153l2.1 1-2.1 1zM81.7 149l2.1 1.1-2.1 1zM215 139.9l2.1 1-2.1 1.1zM215 147.7l2.1 1.1-2.1 1zM215 154.3l2.1 1-2.1 1.1zM241.1 143.8l2.1 1.1-2.1 1zM241.1 151.7l2.1 1-2.1 1zM72.5 159.5l2.1 1-2.1 1.1zM123.5 164.7l2.1 1.1-2.1 1z"/>
<path d="M241.1 159.5l2.1 1-2.1 1.1zM215 189.5l2.1 1.1-2.1 1zM215 197.4l2.1 1-2.1 1.1zM241.1 190.9l2.1 1-2.1 1zM241.1 198.7l2.1 1-2.1 1.1zM123.5 200l2.1 1-2.1 1.1zM215 203.9l2.1 1.1-2.1 1zM215 211.8l2.1 1-2.1 1zM241.1 206.5l2.1 1.1-2.1 1zM241.1 214.4l2.1 1-2.1 1.1zM5.9 219.6l2.1 1-2.1 1.1zM123.5 235.3l2.1 1-2.1 1.1z"/>
<path d="M215 219.6l2.1 1-2.1 1.1zM215 227.4l2.1 1.1-2.1 1zM215 235.3l2.1 1-2.1 1.1zM241.1 222.2l2.1 1.1-2.1 1zM241.1 230l2.1 1.1-2.1 1zM241.1 237.9l2.1 1-2.1 1.1zM259.4 228.7l2.1 1.1-2.1 1zM72.5 252.3l2.1 1-2.1 1.1zM72.5 258.8l2.1 1-2.1 1.1zM215 241.8l2.1 1.1-2.1 1zM215 249.6l2.1 1.1-2.1 1zM215 257.5l2.1 1-2.1 1.1z"/>
<path d="M241.1 245.7l2.1 1.1-2.1 1zM241.1 253.6l2.1 1-2.1 1.1zM259.4 248.3l2.1 1.1-2.1 1zM72.5 265.3l2.1 1.1-2.1 1zM72.5 271.9l2.1 1-2.1 1.1zM81.7 261.4l2.1 1.1-2.1 1zM123.5 270.6l2.1 1-2.1 1zM215 265.3l2.1 1.1-2.1 1zM215 273.2l2.1 1-2.1 1.1zM241.1 261.4l2.1 1.1-2.1 1zM241.1 269.2l2.1 1.1-2.1 1zM241.1 277.1l2.1 1-2.1 1.1z"/>
<path d="M215 279.7l2.1 1-2.1 1.1zM241.1 284.9l2.1 1.1-2.1 1z"/>
</g>
<g fill="#000">
<circle cx="231.4" cy="65.2" r=".53"/>
<circle cx="231.4" cy="87.4" r=".53"/>
<circle cx="231.4" cy="190.6" r=".53"/>
<circle cx="231.4" cy="212.8" r=".53"/>
</g>
<g fill="none" stroke="#2e2e2e" stroke-width=".26">
<path d="M238 65.3v.3M238 67.4v.3M238 73.1v.3M238 75.2v.3M238 81v.3M238 83.1v.2M65.5 117.6v.2M65.5 119.7v.2M66.8 117.6v.2M66.8 119.7v.2M256.2 103.2v.2M256.2 105.3v.2"/>
<path d="M69.4 139.8v.3M69.4 141.9v.3M69.4 146.4v.2M69.4 148.4v.3M232.8 197.3v.3M232.8 199.4v.3M238 190.7v.3M238 192.8v.3M238 197.3v.3M238 199.4v.3M232.8 203.8v.3M232.8 205.9v.3"/>
<path d="M232.8 211.6v.3M232.8 213.7v.3M232.8 219.5v.3M238 203.8v.3M238 205.9v.3M65.5 229.9v.3M65.5 232v.3M66.8 229.9v.3M66.8 232v.3M232.8 221.6v.3M232.8 227.4v.2M232.8 229.5v.2"/>
<path d="M232.8 235.2v.2M232.8 237.3v.2M256.2 228.7v.2M256.2 230.7v.3M69.4 252.2v.3M69.4 254.3v.2M69.4 258.7v.3M232.8 241.7v.3M232.8 243.8v.2M232.8 249.6v.2M232.8 251.7v.2M232.8 257.4v.2"/>
<path d="M232.8 259.4v.3M69.4 260.8v.3M232.8 265.2v.3M232.8 267.3v.3M232.8 273.1v.3M232.8 275.2v.3M232.8 279.6v.3M232.8 281.7v.3"/>
</g>
<g fill="none" stroke="#5d5d5d" stroke-width=".26">
<path d="M238 65.6v.3M238 67.2v.2M238 73.4v.2M238 74.9v.3M238 81.3v.2M238 82.8v.3M65.5 117.8v.3M65.5 119.4v.3M66.8 117.8v.3M66.8 119.4v.3M256.2 103.4v.3M256.2 105v.3"/>
<path d="M69.4 140.1v.3M69.4 141.7v.2M69.4 146.6v.3M69.4 148.2v.2M232.8 197.6v.2M232.8 199.2v.2M238 191v.2M238 192.6v.2M238 197.6v.2M238 199.2v.2M232.8 204.1v.3M232.8 205.7v.2"/>
<path d="M232.8 211.9v.3M232.8 213.5v.2M232.8 219.8v.2M238 204.1v.3M238 205.7v.2M65.5 230.2v.2M65.5 231.8v.2M66.8 230.2v.2M66.8 231.8v.2M232.8 221.3v.3M232.8 227.6v.3M232.8 229.2v.3"/>
<path d="M232.8 235.4v.3M232.8 237v.3M256.2 228.9v.3M256.2 230.5v.2M69.4 252.5v.2M69.4 254v.3M69.4 259v.2M232.8 242v.2M232.8 243.5v.3M232.8 249.8v.3M232.8 251.4v.3M232.8 257.6v.3"/>
<path d="M232.8 259.2v.2M69.4 260.5v.3M232.8 265.5v.3M232.8 267.1v.2M232.8 273.4v.2M232.8 274.9v.3M232.8 279.9v.2M232.8 281.5v.2"/>
</g>
<g fill="none" stroke="#8b8b8b" stroke-width=".26">
<path d="M238 65.9v.2M238 66.9v.3M238 73.6v.3M238 74.7v.2M238 81.5v.3M238 82.6v.2M65.5 118.1v.3M65.5 119.1v.3M66.8 118.1v.3M66.8 119.1v.3M256.2 103.7v.3M256.2 104.7v.3"/>
<path d="M69.4 140.4v.2M69.4 141.4v.3M69.4 146.9v.2M69.4 147.9v.3M232.8 197.8v.3M232.8 198.9v.3M238 191.2v.3M238 192.3v.3M238 197.8v.3M238 198.9v.3M232.8 204.4v.2M232.8 205.4v.3"/>
<path d="M232.8 212.2v.2M232.8 213.2v.3M238 204.4v.2M238 205.4v.3M65.5 230.4v.3M65.5 231.5v.3M66.8 230.4v.3M66.8 231.5v.3M232.8 220v.3M232.8 221.1v.2M232.8 227.9v.3M232.8 228.9v.3"/>
<path d="M232.8 235.7v.3M232.8 236.7v.3M256.2 229.2v.2M256.2 230.2v.3M69.4 252.7v.3M69.4 253.8v.2M69.4 259.2v.3M232.8 242.2v.3M232.8 243.3v.2M232.8 250.1v.2M232.8 251.1v.3M232.8 257.9v.2"/>
<path d="M232.8 258.9v.3M69.4 260.3v.2M232.8 265.8v.2M232.8 266.8v.3M232.8 273.6v.3M232.8 274.7v.2M232.8 280.1v.3M232.8 281.2v.3"/>
</g>
<g fill="none" stroke="#b9b9b9" stroke-width=".26">
<path d="M238 66.1v.3M238 66.6v.3M238 73.9v.3M238 74.4v.3M238 81.8v.2M238 82.3v.3M65.5 118.4v.2M65.5 118.9v.2M66.8 118.4v.2M66.8 118.9v.2M256.2 104v.2M256.2 104.5v.2"/>
<path d="M69.4 140.6v.3M69.4 141.1v.3M69.4 147.1v.3M69.4 147.7v.2M232.8 198.1v.3M232.8 198.6v.3M238 191.5v.3M238 192v.3M238 198.1v.3M238 198.6v.3M232.8 204.6v.3M232.8 205.2v.2"/>
<path d="M232.8 212.4v.3M232.8 212.9v.3M238 204.6v.3M238 205.2v.2M65.5 230.7v.3M65.5 231.2v.3M66.8 230.7v.3M66.8 231.2v.3M232.8 220.3v.3M232.8 220.8v.3M232.8 228.2v.2M232.8 228.7v.2"/>
<path d="M232.8 236v.2M232.8 236.5v.2M256.2 229.4v.3M256.2 230v.2M69.4 253v.2M69.4 253.5v.3M69.4 259.5v.3M232.8 242.5v.2M232.8 243v.3M232.8 250.3v.3M232.8 250.9v.2M232.8 258.1v.3"/>
<path d="M232.8 258.7v.2M69.4 260v.3M232.8 266v.3M232.8 266.5v.3M232.8 273.9v.2M232.8 274.4v.3M232.8 280.4v.3M232.8 280.9v.3"/>
</g>
<g font-size="2.6">
<text x="191" y="85.7">g_motor</text>
<text x="191" y="93.5">g_target</text>
<text x="126.4" y="96.1">g_error</text>
<text x="190.7" y="101.3">g_actual</text>
<text x="29.1" y="109.2">word_plant</text>
<text x="188.6" y="109.2">g_tracking</text>
<text x="270.4" y="113">RTL_Log_1</text>
<text x="193.4" y="117">g_vref</text>
<text x="190" y="124.9">g_vmeas</text>
<text x="27.2" y="131.3">GOWIN_Plant</text>
<text x="126.4" y="131.4">g_raw</text>
<text x="192" y="132.7">g_state</text>
<text x="264.2" y="133.9">Scope_1</text>
<text x="192.8" y="140.5">g_fault</text>
<text x="191.9" y="148.4">g_done</text>
<text x="87.6" y="158.2">Plant_Log_1</text>
<text x="190" y="156.2">g_settled</text>
<text x="126.4" y="166.7">g_request</text>
<text x="185.7" y="164.1">g_completed</text>
<text x="236.2" y="167.3">RTL_State_1</text>
<text x="67.1" y="168.6">Plant_State_1</text>
<text x="187.1" y="171.9">g_accepted</text>
<text x="184.4" y="179.7">g_draw_index</text>
<text x="191" y="187.6">e_motor</text>
<text x="191" y="195.4">e_target</text>
<text x="126.4" y="202">e_error</text>
<text x="190.7" y="203.3">e_actual</text>
<text x="188.6" y="211.1">e_tracking</text>
<text x="29.1" y="221.6">word_plant</text>
<text x="193.4" y="218.9">e_vref</text>
<text x="190" y="226.8">e_vmeas</text>
<text x="126.4" y="237.2">e_raw</text>
<text x="192" y="234.6">e_state</text>
<text x="270.4" y="238.4">RTL_Log_2</text>
<text x="26.1" y="243.6">EasyStart_Plant</text>
<text x="192.8" y="242.5">e_fault</text>
<text x="191.9" y="250.3">e_done</text>
<text x="190" y="258.1">e_settled</text>
<text x="264.2" y="259.3">Scope_2</text>
<text x="185.7" y="266">e_completed</text>
<text x="87.6" y="270.6">Plant_Log_2</text>
<text x="126.4" y="272.5">e_request</text>
<text x="187.1" y="273.8">e_accepted</text>
<text x="67.1" y="281">Plant_State_2</text>
<text x="147.7" y="278.7">LAPTOP-P1SFSBO0:4476</text>
<text x="184.4" y="281.7">e_draw_index</text>
<text x="154" y="292.2">Actual_W1_RTL</text>
<text x="236.2" y="292.8">RTL_State_2</text>
<text x="8.3" y="324.1">Actual C5 RTL in ModelSim;5ms interface,one-sample delay;50MHz computation edges;idle clocks omitted.</text>
<text x="8.3" y="335.9">Supplied Oct27 representative count-domain plant;not identified IP570/Furuta hardware;no ideal encoder following.</text>
<text x="8.3" y="347.6">Supplied plant states: x=[angle error; angle rate; arm position; arm velocity].</text>
<text x="8.3" y="351">Five semi-implicit 1 ms steps per 5 ms sample: a=80*x1+6*u-0.5*x2; aa=-0.02*u-x4.</text>
<text x="8.3" y="354.4">x2+=0.001*a; x1+=0.001*x2; x4+=0.001*aa; x3+=0.001*x4. Initial x=[12;0;0;0].</text>
<text x="8.3" y="357.8">u is the actual RTL motor request. Original-kit raw encoder=round(x3*27/26); RTL maps 26/27.</text>
</g>
</svg>
